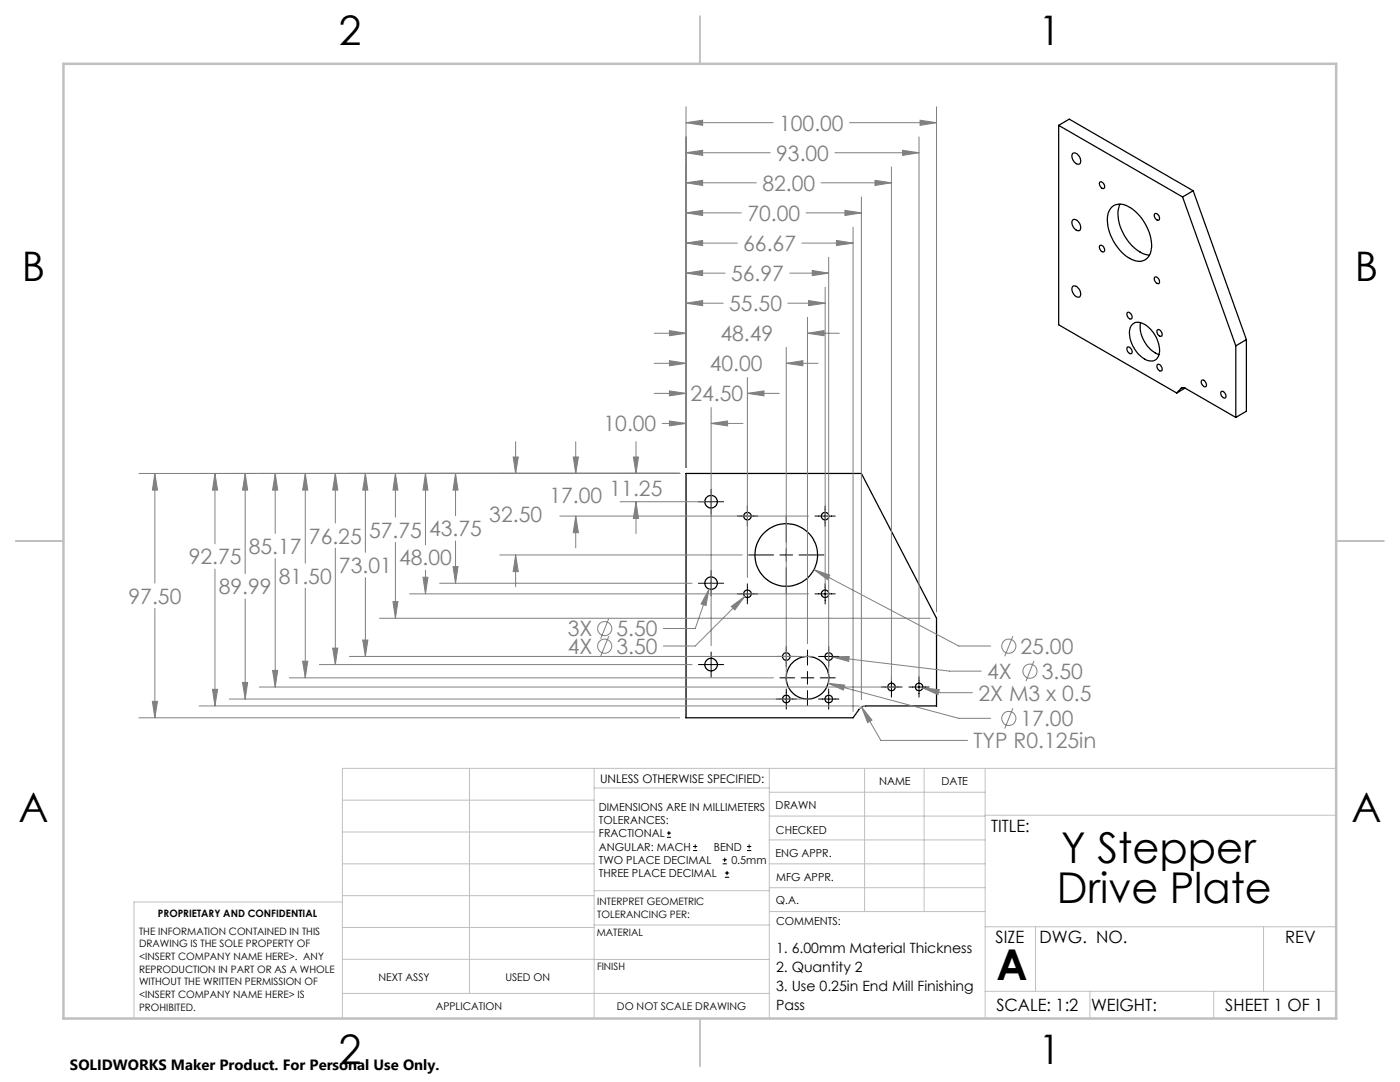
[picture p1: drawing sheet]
<svg xmlns="http://www.w3.org/2000/svg" width="279mm" height="216mm" viewBox="0 0 279 216" stroke-linecap="round" stroke-linejoin="round" font-family="sans-serif">
<g fill="none" stroke="#000" stroke-width=".25">
<path d="M211.3 25v39.8l23.5 13.6M211.3 25l24.7 14.3M211.3 25l2.1-1.2 24.7 14.3M214.2 30.6a1.45 1.45 0 0 1 1.2 2.1 1.43 1.43 0 0 1-1.2-2.1zM219.5 36.4a.76 .76 0 0 1 .8 .3 .76 .76 0 0 1-.1 .9 1.05 1.05 0 0 1-.7-1.2zM236 39.3l10.6 29.7M238.1 38.1l-2.1 1.2M238.1 38.1l10.6 29.7M214.1 43.9a1.22 1.22 0 0 1 1.6 1.3 .59 .59 0 0 1-.3 .8 .59 .59 0 0 1-.8-.2 1.58 1.58 0 0 1-.5-1.9zM214.2 57.1a1.46 1.46 0 0 1 1.2 2.2 1.46 1.46 0 0 1-1.2-2.2zM219.5 49a.75 .75 0 0 1 .8 .4 .75 .75 0 0 1-.1 .9 .99 .99 0 0 1-.7-1.3zM221.9 41.3a2.95 2.95 0 0 1 3.7 .2 9.3 9.3 0 0 1 4.1 8.6 2.5 2.5 0 0 1-3.9 1.7 9.3 9.3 0 0 1-4.7-8.9l.2-.7z"/>
<path d="M223.5 40.7a7.5 7.5 0 0 0 1.5 7.2 6.5 6.5 0 0 0 4.4 3M230.4 55.4a.78 .78 0 0 1 1 1 .48 .48 0 0 1-.5 .2 .48 .48 0 0 1-.4-.5l-.1-.3zM230.4 42.7a.75 .75 0 0 1 .9 .3 .75 .75 0 0 1-.2 1 .96 .96 0 0 1-.7-1.3zM225 69.3a.8 .8 0 0 1 .8 .4 .8 .8 0 0 1 0 .9 .9 .9 0 0 1-.8-1.3zM225 62.4a.78 .78 0 0 1 .8 .3 .78 .78 0 0 1 0 .9 .9 .9 0 0 1-.8-1.2zM225.8 64.9a2.09 2.09 0 0 1 3.1 .1 6.2 6.2 0 0 1 2.4 5.8 1.75 1.75 0 0 1-2.9 .8 6.2 6.2 0 0 1-2.8-6.2zM227.6 64.4a6.2 6.2 0 0 0 3.7 6.4M231 65.9a.78 .78 0 0 1 .9 1 .48 .48 0 0 1-.5 .2 .48 .48 0 0 1-.4-.4l-.1-.4zM231 72.7a.88 .88 0 0 1 .8 1.3 .86 .86 0 0 1-.8-1.3zM235.7 77.5a.67 .67 0 0 1 .9 0l10 5.8M235.7 77.5l-.9 .9M236 77.4l-.3 .1"/>
<path d="M236.5 77.4l-1.7 1M239.9 75.8a.88 .88 0 0 1 .7 1.4 .86 .86 0 0 1-.7-1.4zM243.7 78.2a.78 .78 0 0 1 1 1 .48 .48 0 0 1-.6 .2 .48 .48 0 0 1-.3-.4l-.2-.4zM246.6 69v14.3M248.7 67.8l-2.1 1.2M248.7 67.8v14.3l-2.1 1.2M136.9 94.5h35l15 28.9v17.5h-14.1a1.57 1.57 0 0 0-1.4 .6l-1.1 1.7h-33.4z"/>
<circle cx="141.9" cy="100.1" r="1.25"/>
<circle cx="141.9" cy="116.4" r="1.25"/>
<circle cx="149.2" cy="118.5" r=".75"/>
<circle cx="149.2" cy="103" r=".75"/>
<circle cx="156.9" cy="110.7" r="6.2"/>
<circle cx="164.7" cy="118.5" r=".75"/>
<circle cx="164.7" cy="103" r=".75"/>
<circle cx="141.9" cy="132.6" r="1.25"/>
<circle cx="156.9" cy="131" r=".74"/>
<circle cx="156.9" cy="139.5" r=".74"/>
<circle cx="161.2" cy="135.2" r="4.3"/>
<circle cx="165.4" cy="139.5" r=".75"/>
<circle cx="165.4" cy="131" r=".75"/>
<circle cx="177.9" cy="137.1" r=".75"/>
<circle cx="183.4" cy="137.1" r=".75"/>
</g>
<g fill="none" stroke="#808080" stroke-width=".2">
<path d="M136.9 36.5l3.3-.5v1zM136.9 30.5l3.3-.5v1zM136.9 24.5l3.3-.5v1zM136.9 21.3v71.9M136.9 36.5h14.1M136.9 30.5h16.8M136.9 24.5h17.4M163.9 36.5h14M166.6 30.5h16.8M169.5 24.5h17.4M171.9 39.3v100.3M174.6 36l3.3 .5-3.3 .5z"/>
<path d="M177.9 33.3v102.5M180.1 30l3.3 .5-3.3 .5zM183.4 27.3v108.5M183.6 24l3.3 .5-3.3 .5zM186.9 21.3v100.8M136.9 42.5l3.3-.5v1zM136.9 42.5h11.1M136.9 54.5l3.3-.5v1zM136.9 48.5l3.3-.5v1zM136.9 54.5h7.8M136.9 48.5h10.2M157.6 54.5h7.8"/>
<path d="M160 48.5h10.3M160.9 42.5h11M161.4 60l3.3 .5-3.3 .5zM162.1 54l3.3 .5-3.3 .5zM164.7 57.3v59.9M165.4 51.3v84.9M166.9 48l3.4 .5-3.4 .5zM168.6 42l3.3 .5-3.3 .5zM170.3 45.3v96.7M130.6 78.5h6.3M130.6 72.5h6.3M130.6 66.5h6.3"/>
<path d="M133.6 78l3.3 .5-3.3 .5zM133.6 72l3.3 .5-3.3 .5zM133.6 66l3.3 .5-3.3 .5zM136.9 60.5l3.3-.5v1zM136.9 60.5h7.4M149.2 78.5l3.3-.5v1zM149.2 75.3v39.9M149.2 78.5h6.3M156.9 72.5l3.3-.5v1zM156.9 69.3v66.9M156.9 72.5h6.4M157.2 60.5h7.5"/>
<path d="M161.1 66.5l3.4-.5v1zM161.1 63.3v65.1M161.1 66.5h6.4M27.7 94.5h107.9M30.9 94.5l.5 3.3h-1zM30.9 94.5v21.8M42.9 94.5l.5 3.3h-1zM42.9 94.5v14M48.9 94.5l.5 3.3h-1zM48.9 94.5v20M54.9 94.5l.5 3.3h-1zM54.9 94.5v11.9"/>
<path d="M60.9 94.5l.5 3.3h-1zM60.9 94.5v17.9M66.9 94.5l.5 3.3h-1zM66.9 94.5v9.9M72.9 94.5l.5 3.3h-1zM72.9 94.5v15.7M78.9 94.5l.5 3.3h-1zM78.9 94.5v8.7M84.9 94.5l.5 3.3h-1zM84.9 94.5v14.2M90.9 94.5l.5 3.3h-1zM90.9 94.5v8.4"/>
<path d="M102.4 91.2h1l-.5 3.3zM102.9 88.1v6.4M114.4 91.2h1l-.5 3.3zM114.9 88.1v6.4M126.4 91.2h1l-.5 3.3zM126.9 88.1v6.4M132.2 84.5h4.7M133.6 84l3.3 .5-3.3 .5zM141.9 84.5l3.3-.5v1zM141.9 81.3v47.5M141.9 84.5h6.4M42.9 113.6v27.3"/>
<path d="M48.9 119.5v20M54.9 111.5v25.6M60.9 117.4v17.9M66.9 109.4v23.2M72.9 115.3v15.7M78.9 108.2v15.2M81.7 118.5h79.7M84.4 115.2h1l-.5 3.3zM84.9 113.8v4.7M87.7 116.4h50.4M90.4 113.1h1l-.5 3.3zM90.9 108v8.4"/>
<path d="M99.7 110.7h48.4M102.9 110.7l.5 3.4h-1zM102.9 110.7v6.4M111.7 103h49.7M114.9 103l.5 3.3h-1zM114.9 103v6.3M123.8 100.1h16.9M126.9 100.1l.5 3.3h-1zM126.9 100.1v6.4M141.5 117.5l-.6 3.3-1-.3zM141.5 117.5l-2.8 7.9h-6.3M148.6 119l-9.9 9.9h-6.3"/>
<path d="M162.5 113.7l3.1 1.1-.5 .8zM162.5 113.7l28.8 15.2h6.4M30.4 139.9h1l-.5 3.3zM30.9 121.4v21.8M42.4 137.5h1l-.5 3.4zM45.8 139.5h116.3M48.4 136.2h1l-.5 3.3zM51.8 137.1h128.3M54.4 133.8h1l-.5 3.3zM57.7 135.3h96.7M60.4 131.9h1l-.5 3.4zM63.7 132.6h74.4"/>
<path d="M66.4 129.3h1l-.5 3.3zM69.7 131h92.4M72.4 127.7h1l-.5 3.3zM75.7 123.4h109.9M78.4 120.1h1l-.5 3.3zM121.5 123.4l-1.6 4.1M121.5 126.9l-1.6 4.1M145.9 121l2.7-2-2 2.7zM165.3 136.3l3.3 .4-.3 1zM165.3 136.3l26 7h6.4M166.2 131.1l3.3-.1-.1 1zM166.2 131.1l23.3 2.8h6.3"/>
<path d="M184.2 137.3l3.3 .3-.3 1zM184.2 137.3l3.5 .9h6.4M202.1 126.9l-1.6 4.1M206.3 131.9l-1.5 4M27.7 143.2h107.9M39.7 140.9h131.8M171.9 141.1l2.1 2.6-.9 .5zM171.9 141.1l3.9 6.6h17.3M202.1 141.3l-1.6 4.1"/>
<circle cx="120.7" cy="128.9" r="1.42"/>
<circle cx="120.7" cy="125.4" r="1.41"/>
<circle cx="201.3" cy="128.9" r="1.42"/>
<circle cx="205.6" cy="133.9" r="1.41"/>
<circle cx="201.3" cy="143.4" r="1.42"/>
</g>
<g fill="none" stroke="#000" stroke-width=".2">
<path d="M141.9 97.6v5M139.4 116.4h5M139.4 100.1h5M141.9 113.8v5.1M147.1 103h4.1M147.1 118.5h4.1M149.2 101v4M149.2 116.5v4M149.4 110.7h5M155.6 110.7h2.6M156.9 103.2v5M156.9 109.5v2.5"/>
<path d="M156.9 113.3v5M159.5 110.7h4.9M162.6 103h4.1M162.6 118.5h4.1M164.7 101v4M164.7 116.5v4M139.4 132.6h5M141.9 130.1v5M154.9 139.5h4M154.9 131h4M155.6 135.3h3M156.9 129v4"/>
<path d="M156.9 137.5v4M159.9 135.3h2.5M161.1 129.7v3M161.1 134v2.5M161.1 137.8v3M163.4 139.5h4M163.4 131h4M163.7 135.3h3M165.4 129v4M165.4 137.5v4M175.9 137.1h4M177.9 135v4.1"/>
<path d="M181.4 137.1h4M183.4 135v4.1M133.1 167.1h.8M133.1 166.2h.8M133.5 165.8v.9M138.3 169.7h.8M138.3 168.9h.8M138.7 168.5v.8M144.2 172.4h.9M144.2 171.6h.9M144.6 171.1v.9M144.7 175h.8"/>
<path d="M144.7 174.2h.8M145.1 173.8v.8M149.1 169.7h.8M149.1 168.9h.8M149.5 168.5v.8"/>
</g>
<path d="M171.5 141.5l.4-.7M171.9 140.8h.9" fill="none" stroke="#c0c0c0" stroke-width=".2" stroke-dasharray="15.2 1.3 1.3 1.3" stroke-linecap="butt"/>
<g fill="none" stroke="#c0c0c0" stroke-width=".2">
<path d="M68.3 159.7h50.3M93.7 153.3v44.9M118.6 153.3v49.9M118.6 157.2h34.9M153.5 153.3v49.9M153.5 158.1h43.1M172.5 153.3v28.6M184.4 153.3v28.6M196.6 153.3v49.9M266.7 153.3h-198.4v49.9M68.3 178.7h50.3M68.3 172.4h50.3"/>
<path d="M68.3 166h50.3M68.3 180h-41.6v23.2M118.6 177.7h35M153.5 167.6h43.1M153.5 162.8h43.1M153.5 172.4h43.1M153.5 177.1h43.1M196.6 162.7h70.1M68.3 198.2h85.2M68.3 191.4l85.2 .1M68.3 185.1h50.3M118.6 184.6h35"/>
<path d="M153.6 181.9h43M196.6 197.8h70.1M196.6 184.9h70.1M206.7 184.9v12.9M217.5 197.8v5.4M242.2 197.8v5.4M252.2 184.9v12.9"/>
</g>
<path d="M139.7 3.2v9.5M3.1 107.9h9.6M266.7 107.9h9.5M139.7 203.2v9.6" fill="none" stroke="#c0c0c0" stroke-width=".25"/>
<path d="M12.7 12.7h254v190.5h-254z" fill="none" stroke="#c0c0c0" stroke-width=".5"/>
<g fill="#808080">
<path d="M141.5 117.5l-1.6 3 1 .3zM145.9 121l.7 .7 2-2.7zM165.3 136.3l3 1.4 .3-1zM162.5 113.7l2.6 1.9 .5-.8zM184.2 137.3l3 1.3 .3-1zM171.9 141.1l1.2 3.1 .9-.5zM166.2 131.1l3.2 .9 .1-1zM126.4 91.2h1l-.5 3.3zM126.9 100.1l.5 3.3h-1zM114.4 91.2h1l-.5 3.3zM114.9 103l.5 3.3h-1zM102.4 91.2h1l-.5 3.3zM102.9 110.7l.5 3.4h-1zM90.9 94.5l.5 3.3h-1zM90.4 113.1h1l-.5 3.3zM84.9 94.5l.5 3.3h-1zM84.4 115.2h1l-.5 3.3zM78.9 94.5l.5 3.3h-1zM78.4 120.1h1l-.5 3.3zM72.9 94.5l.5 3.3h-1zM72.4 127.7h1l-.5 3.3zM66.9 94.5l.5 3.3h-1zM66.4 129.3h1l-.5 3.3zM60.9 94.5l.5 3.3h-1zM60.4 131.9h1l-.5 3.4zM54.9 94.5l.5 3.3h-1zM54.4 133.8h1l-.5 3.3zM48.9 94.5l.5 3.3h-1zM48.4 136.2h1l-.5 3.3zM42.9 94.5l.5 3.3h-1zM42.4 137.5h1l-.5 3.4zM30.9 94.5l.5 3.3h-1zM30.4 139.9h1l-.5 3.3zM136.9 60.5l3.3-.5v1zM161.4 60l3.3 .5-3.3 .5zM133.6 84l3.3 .5-3.3 .5zM141.9 84.5l3.3-.5v1zM133.6 78l3.3 .5-3.3 .5zM149.2 78.5l3.3-.5v1zM133.6 72l3.3 .5-3.3 .5zM156.9 72.5l3.3-.5v1zM133.6 66l3.3 .5-3.3 .5zM161.1 66.5l3.4-.5v1zM136.9 54.5l3.3-.5v1zM162.1 54l3.3 .5-3.3 .5zM136.9 48.5l3.3-.5v1zM166.9 48l3.4 .5-3.4 .5z"/>
<path d="M168.6 42l3.3 .5-3.3 .5zM136.9 42.5l3.3-.5v1zM174.6 36l3.3 .5-3.3 .5zM136.9 36.5l3.3-.5v1zM180.1 30l3.3 .5-3.3 .5zM136.9 30.5l3.3-.5v1zM136.9 24.5l3.3-.5v1zM183.6 24l3.3 .5-3.3 .5z"/>
</g>
<g font-size="8.5">
<text x="211.8" y="172.1">Y Stepper</text>
<text x="210.9" y="180.2">Drive Plate</text>
<text x="198.9" y="195.5">A</text>
</g>
<g font-size="8.1">
<text x="67.6" y="8.9">2</text>
<text x="207.3" y="8.9">1</text>
<text x="4.4" y="56.1">B</text>
<text x="270.4" y="56.1">B</text>
<text x="3.7" y="164.1">A</text>
<text x="269.7" y="164.1">A</text>
<text x="67.6" y="212.4">2</text>
<text x="207.3" y="212.4">1</text>
</g>
<g font-size="4.2" fill="#808080">
<text x="155.5" y="26.1">100.00</text>
<text x="154.9" y="32.1">93.00</text>
<text x="152.2" y="38.1">82.00</text>
<text x="149.2" y="44.1">70.00</text>
<text x="148.3" y="50.1">66.67</text>
<text x="145.9" y="56.1">56.97</text>
<text x="145.5" y="62.1">55.50</text>
<text x="143.8" y="68.1">48.49</text>
<text x="141.7" y="74.1">40.00</text>
<text x="137.8" y="80.1">24.50</text>
<text x="120.4" y="86.1">10.00</text>
<text x="109.7" y="100.3">17.00</text>
<text x="121.7" y="98.9">11.25</text>
<text x="73.6" y="107.3">57.75</text>
<text x="85.6" y="107">43.75</text>
<text x="97.6" y="104.2">32.50</text>
<text x="37.7" y="112.6">92.75</text>
<text x="49.7" y="110.5">85.17</text>
<text x="61.7" y="108.5">76.25</text>
<text x="79.6" y="112.8">48.00</text>
<text x="43.7" y="118.6">89.99</text>
<text x="55.7" y="116.4">81.50</text>
<text x="67.7" y="114.3">73.01</text>
<text x="25.7" y="120.4">97.50</text>
<text x="113.3" y="130.5">4X</text>
<text x="113.3" y="127">3X</text>
<text x="123" y="127">5.50</text>
<text x="123" y="130.5">3.50</text>
<text x="203.7" y="130.5">25.00</text>
<text x="197" y="135.5">4X</text>
<text x="207.9" y="135.5">3.50</text>
<text x="195.3" y="139.8">2X M3 x 0.5</text>
<text x="194.3" y="149.3">TYP R0.125in</text>
<text x="203.7" y="144.9">17.00</text>
</g>
<g font-size="3.4">
<text x="197.8" y="166">TITLE:</text>
<text x="198.7" y="188.1">SIZE</text>
<text x="207.5" y="188.1">DWG. NO.</text>
<text x="256.5" y="188.2">REV</text>
<text x="198.8" y="201.7">SCALE: 1:2</text>
<text x="217.7" y="201.8">WEIGHT:</text>
<text x="244.5" y="201.7">SHEET 1 OF 1</text>
</g>
<text font-size="3" x="14" y="213.5">SOLIDWORKS Maker Product. For Personal Use Only.</text>
<g font-size="2.8">
<text x="154.9" y="190.1">1. 6.00mm Material Thickness</text>
<text x="154.9" y="193.9">2. Quantity 2</text>
<text x="154.9" y="197.8">3. Use 0.25in End Mill Finishing</text>
<text x="154.9" y="201.6">Pass</text>
</g>
<text font-size="2.4" x="119.8" y="156.2">UNLESS OTHERWISE SPECIFIED:</text>
<g font-size="2.2">
<text x="119.5" y="161.8">DIMENSIONS ARE IN MILLIMETERS</text>
<text x="154.8" y="161.4">DRAWN</text>
<text x="175.4" y="156.6">NAME</text>
<text x="187.9" y="156.7">DATE</text>
<text x="119.5" y="164.4">TOLERANCES:</text>
<text x="119.5" y="167.1">FRACTIONAL</text>
<text x="154.9" y="166.3">CHECKED</text>
<text x="119.5" y="169.7">ANGULAR: MACH</text>
<text x="119.5" y="172.4">TWO PLACE DECIMAL</text>
<text x="142.5" y="169.7">BEND</text>
<text x="146" y="172.4">0.5mm</text>
<text x="154.8" y="171">ENG APPR.</text>
<text x="119.5" y="175">THREE PLACE DECIMAL</text>
<text x="154.9" y="175.7">MFG APPR.</text>
<text x="154.9" y="180.4">Q.A.</text>
<text x="154.9" y="184.6">COMMENTS:</text>
</g>
<g font-size="2.1">
<text x="75.5" y="195.7">NEXT ASSY</text>
<text x="100.9" y="195.7">USED ON</text>
<text x="86.9" y="201.5">APPLICATION</text>
<text x="123.1" y="201.6">DO NOT SCALE DRAWING</text>
</g>
<g font-size="2">
<text x="31.5" y="182.9">PROPRIETARY AND CONFIDENTIAL</text>
<text x="119.2" y="180.6">INTERPRET GEOMETRIC</text>
<text x="119.2" y="183.1">TOLERANCING PER:</text>
<text x="27.8" y="186.5">THE INFORMATION CONTAINED IN THIS</text>
<text x="27.8" y="189">DRAWING IS THE SOLE PROPERTY OF</text>
<text x="27.8" y="191.6">&lt;INSERT COMPANY NAME HERE&gt;. ANY</text>
<text x="119.1" y="186.7">MATERIAL</text>
<text x="27.8" y="194.1">REPRODUCTION IN PART OR AS A WHOLE</text>
<text x="27.8" y="196.6">WITHOUT THE WRITTEN PERMISSION OF</text>
<text x="119.1" y="193.5">FINISH</text>
<text x="27.8" y="199.1">&lt;INSERT COMPANY NAME HERE&gt; IS</text>
<text x="27.8" y="201.7">PROHIBITED.</text>
</g>
</svg>
